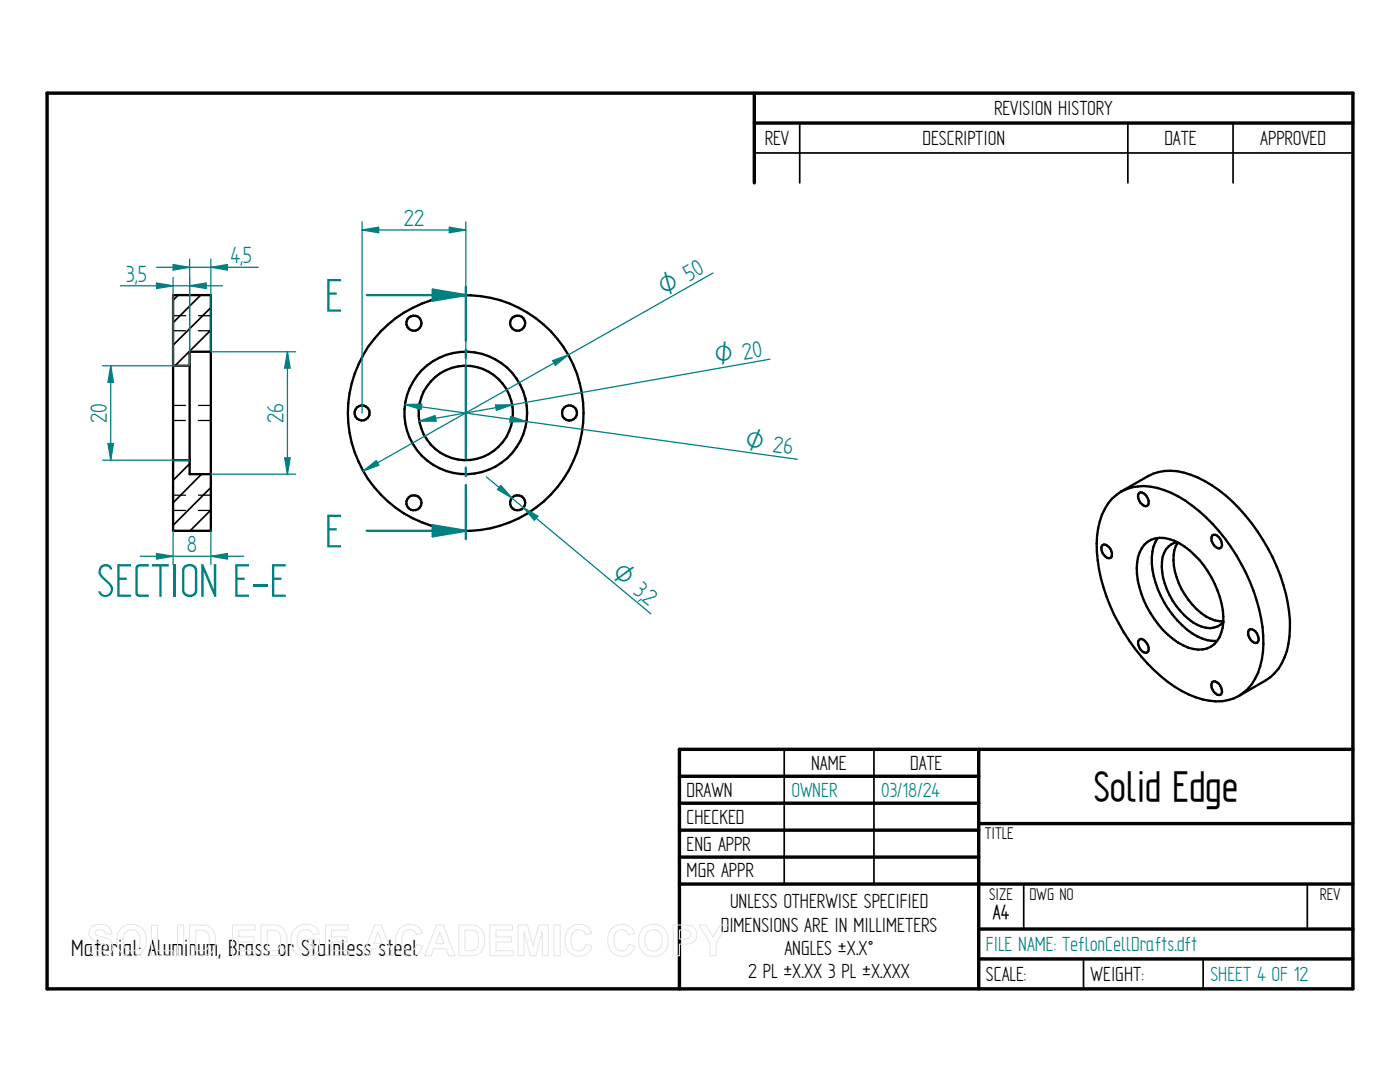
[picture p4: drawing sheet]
<svg xmlns="http://www.w3.org/2000/svg" width="279mm" height="216mm" viewBox="0 0 279 216" stroke-linecap="round" stroke-linejoin="round" font-family="sans-serif">
<g fill="none" stroke="#000" stroke-width=".68">
<path d="M9.4 18.6h260.6v178.7h-260.6zM150.5 18.6v17.9M150.5 24.6h119.5M135.6 154.9h59.7M195.3 149.5v47.8M270 149.5h-134.4v47.8M135.6 160.3h59.7M135.6 165.7h59.7M135.6 171h59.7M135.6 176.4h134.4M195.3 164.3h74.7M195.3 185.4h74.7"/>
<path d="M195.3 191.3h74.7"/>
</g>
<path d="M150.5 30.5h119.5M159.6 24.6v11.9M225.1 24.6v11.9M246.1 24.6v11.9M156.5 149.5v26.9M174.4 149.5v26.9M204.3 176.5v8.9M260.9 176.5v8.9M216.2 191.3v6M240.1 191.3v6" fill="none" stroke="#000" stroke-width=".34"/>
<g fill="none" stroke="#000" stroke-width=".47">
<path d="M223.7 98.1l5.4-3.1a10.8 10.8 0 0 1 10 .3 32.1 32.1 0 0 1 14 14.2 31.4 31.4 0 0 1 4.2 17.5 10.9 10.9 0 0 1-4.7 8.8l-5.3 3.1M223.7 98.1a10.8 10.8 0 0 1 10 .2 32.6 32.6 0 0 1 14 14.3 31.9 31.9 0 0 1 4.4 17.4 11.1 11.1 0 0 1-4.8 8.9M223.7 98.1a11.1 11.1 0 0 0-4.8 8.8 34.1 34.1 0 0 0 6.4 20.9 31.5 31.5 0 0 0 12 10.8 10.8 10.8 0 0 0 10 .3M227.3 98.4a1.41 1.41 0 0 1 1.8 1.1 .99 .99 0 0 1-.5 1.5 1.95 1.95 0 0 1-1.3-2.6zM220 108.8a1.53 1.53 0 0 1 1.9 1.6v.4a.61 .61 0 0 1-.9 .5 2.03 2.03 0 0 1-1-2.5zM228.4 108.7a5 5 0 0 1 6-.8 18.6 18.6 0 0 1 9.7 13.9 7.8 7.8 0 0 1-1.8 6.8 5.3 5.3 0 0 1-6.2 .2 18.8 18.8 0 0 1-9.2-15.5 7.1 7.1 0 0 1 1.5-4.6zM231.1 107.4a9.3 9.3 0 0 0-.8 7.6 19.2 19.2 0 0 0 8.7 12 7.2 7.2 0 0 0 3.9 .9M234.9 108.2a3.8 3.8 0 0 0-3 3.9 14.3 14.3 0 0 0 7 12.6 4 4 0 0 0 5.2-.6M235.1 108.2a7.8 7.8 0 0 0-.3 7 14.3 14.3 0 0 0 6.8 8.2l.8 .4 1.7 .2M241.9 106.8a1.32 1.32 0 0 1 1.8 1.1 .93 .93 0 0 1-.4 1.5 1.99 1.99 0 0 1-1.4-2.6zM227.3 127.7a.81 .81 0 0 1 1.3 .3 1.56 1.56 0 0 1 .3 2.2 1.69 1.69 0 0 1-1.8-1.9zM241.9 136.1a1.38 1.38 0 0 1 1.8 1.1 .9 .9 0 0 1-.4 1.5 1.95 1.95 0 0 1-1.4-2.6z"/>
<path d="M249.3 125.7a1.38 1.38 0 0 1 1.7 1.1 .95 .95 0 0 1-.4 1.5 2.02 2.02 0 0 1-1.3-2.6z"/>
<circle cx="82.6" cy="64.5" r="1.51"/>
<circle cx="103.3" cy="64.5" r="1.51"/>
<circle cx="72.2" cy="82.4" r="1.5"/>
<circle cx="92.9" cy="82.4" r="23.5"/>
<circle cx="93" cy="82.4" r="9.4"/>
<circle cx="93" cy="82.4" r="12.2"/>
<circle cx="113.6" cy="82.4" r="1.5"/>
<circle cx="82.6" cy="100.3" r="1.5"/>
<circle cx="103.3" cy="100.3" r="1.5"/>
</g>
<path d="M142.3 54.5l-69.8 39.5M72.5 94l2.6-2.1 .5 .9z" fill="none" stroke="#008080" stroke-width=".25"/>
<path d="M72.5 94l2.6-2.1 .5 .9z" fill="#008080"/>
<path d="M110.3 72l3.1-1.2-2.6 2.1z" fill="none" stroke="#008080" stroke-width=".25"/>
<path d="M110.3 72l3.1-1.2-2.6 2.1z" fill="#008080"/>
<path d="M153.7 71.7l-70 12.3M83.7 84l3.1-1.1 .2 1.1z" fill="none" stroke="#008080" stroke-width=".25"/>
<path d="M83.7 84l3.1-1.1 .2 1.1z" fill="#008080"/>
<path d="M98.9 80.8h3.3l-3.1 1.1z" fill="none" stroke="#008080" stroke-width=".25"/>
<path d="M98.9 80.8h3.3l-3.1 1.1z" fill="#008080"/>
<path d="M80.9 80.7l78.2 11M80.9 80.7l3.3-.1-.2 1.1z" fill="none" stroke="#008080" stroke-width=".25"/>
<path d="M80.9 80.7l3.3-.1-.2 1.1z" fill="#008080"/>
<path d="M101.9 83.1l3.2 1-3.4 .1z" fill="none" stroke="#008080" stroke-width=".25"/>
<path d="M101.9 83.1l3.2 1-3.4 .1z" fill="#008080"/>
<path d="M97.1 95.2l32.8 27.3M99.9 96.9l2.3 2.5-2.9-1.7z" fill="none" stroke="#008080" stroke-width=".25"/>
<path d="M99.9 96.9l2.3 2.5-2.9-1.7z" fill="#008080"/>
<path d="M104.5 101.3l2.9 1.7-.8 .8z" fill="none" stroke="#008080" stroke-width=".25"/>
<path d="M104.5 101.3l2.9 1.7-.8 .8z" fill="#008080"/>
<path d="M72.3 44.2v38.2M72.3 45.9l3.3-.6v1.1zM93 44.2v38.2" fill="none" stroke="#008080" stroke-width=".25"/>
<path d="M72.3 45.9l3.3-.6v1.1z" fill="#008080"/>
<path d="M89.7 45.3l3.3 .6-3.3 .5z" fill="none" stroke="#008080" stroke-width=".25"/>
<path d="M89.7 45.3l3.3 .6-3.3 .5z" fill="#008080"/>
<path d="M72.3 45.9h20.7" fill="none" stroke="#008080" stroke-width=".25"/>
<path d="M73.2 58.9h19.8v9.1M93 69.8v1.7M93 73.3v18.2M93 93.3v1.7M93 96.8v9.1" fill="none" stroke="#008080" stroke-width=".47"/>
<path d="M86.4 57.8l6.6 1.1-6.6 1.1z" fill="#008080"/>
<path d="M86.4 57.8l6.6 1.1-6.6 1.1zM73.2 105.9h19.8" fill="none" stroke="#008080" stroke-width=".47"/>
<path d="M86.4 104.8l6.6 1.1-6.6 1.1z" fill="#008080"/>
<path d="M93 57.2v1.7M86.4 104.8l6.6 1.1-6.6 1.1zM93 105.9v1.7" fill="none" stroke="#008080" stroke-width=".47"/>
<path d="M35.6 58.9l-1.1 1M40 58.9l-5.5 5.5M42.1 61.4l-7.6 7.5M42.1 65.9l-7.2 7.1M37.8 92.5l-3.3 3.3M40.2 94.6l-5.7 5.7M42.1 97.3l-7.6 7.5M42.1 101.8l-4.2 4.1" fill="none" stroke="#000" stroke-width=".34"/>
<path d="M34.5 58.9h7.6v47h-7.6zM34.5 73h3.3M42.1 70.2h-4.3v24.4h4.3M34.5 91.8h3.3" fill="none" stroke="#000" stroke-width=".47"/>
<path d="M34.5 66h2.5M34.5 63h2.5M39.6 66h2.5M39.6 63h2.5M34.5 98.8h2.5M34.5 83.9h2.5M34.5 80.9h2.5M39.6 83.9h2.5M39.6 98.8h2.5M39.6 80.9h2.5M34.5 101.9h2.5M39.6 101.9h2.5" fill="none" stroke="#000" stroke-width=".25"/>
<path d="M20.4 73h17.4M20.4 91.8h17.4M21.5 88.5h1.1l-.5 3.3z" fill="none" stroke="#008080" stroke-width=".25"/>
<path d="M21.5 88.5h1.1l-.5 3.3z" fill="#008080"/>
<path d="M22.1 73l.5 3.3h-1.1z" fill="none" stroke="#008080" stroke-width=".25"/>
<path d="M22.1 73l.5 3.3h-1.1z" fill="#008080"/>
<path d="M22.1 73v18.8M42.1 70.2h16.9M57.4 70.2l.5 3.2h-1.1zM42.1 94.6h16.9" fill="none" stroke="#008080" stroke-width=".25"/>
<path d="M57.4 70.2l.5 3.2h-1.1z" fill="#008080"/>
<path d="M56.8 91.4h1.1l-.5 3.2z" fill="none" stroke="#008080" stroke-width=".25"/>
<path d="M56.8 91.4h1.1l-.5 3.2z" fill="#008080"/>
<path d="M34.5 52.8l3.3 .5-3.3 .6zM37.8 51.7v18.5M42.1 51.7v18.5M57.4 70.2v24.4" fill="none" stroke="#008080" stroke-width=".25"/>
<path d="M34.5 52.8l3.3 .5-3.3 .6z" fill="#008080"/>
<path d="M42.1 53.3l3.3-.5v1.1z" fill="none" stroke="#008080" stroke-width=".25"/>
<path d="M42.1 53.3l3.3-.5v1.1z" fill="#008080"/>
<path d="M31.2 53.3h20.4M31.2 56.5l3.3 .5-3.3 .6zM34.5 55.4v17.6M37.8 55.4v17.6" fill="none" stroke="#008080" stroke-width=".25"/>
<path d="M31.2 56.5l3.3 .5-3.3 .6z" fill="#008080"/>
<path d="M37.8 57l3.3-.5v1.1z" fill="none" stroke="#008080" stroke-width=".25"/>
<path d="M37.8 57l3.3-.5v1.1z" fill="#008080"/>
<path d="M24 57h20.4M31.2 110.4l3.3 .6-3.3 .5zM34.5 105.9v6.7M42.1 105.9v6.7" fill="none" stroke="#008080" stroke-width=".25"/>
<path d="M31.2 110.4l3.3 .6-3.3 .5z" fill="#008080"/>
<path d="M42.1 111l3.3-.6v1.1z" fill="none" stroke="#008080" stroke-width=".25"/>
<path d="M42.1 111l3.3-.6v1.1z" fill="#008080"/>
<path d="M28 111h20.6" fill="none" stroke="#008080" stroke-width=".25"/>
<g fill="none" stroke="#e6e6e6" stroke-width=".21">
<path d="M18.1 185.1a2.83 2.83 0 0 1 3.9 .2l.3 1.1h-1.2a1.17 1.17 0 0 0-1-.9 1.17 1.17 0 0 0-1.2 .6l.2 .4 .4 .2a4.8 4.8 0 0 1 2.8 1.3 1.99 1.99 0 0 1-.2 2.1 1.99 1.99 0 0 1-2 .7 2.21 2.21 0 0 1-2.6-2l1.2-.2a1.35 1.35 0 0 0 1.2 1.2 1.35 1.35 0 0 0 1.4-.8 1.2 1.2 0 0 0-1.2-.9 2.31 2.31 0 0 1-2.4-1.9l.2-.6zM24.2 185.3a3 3 0 0 1 3.6-.5 3 3 0 0 1 1.4 3.4 2.96 2.96 0 0 1-3.5 2.6 2.96 2.96 0 0 1-2.4-3.6l.3-1.1zM25 186a1.74 1.74 0 0 1 2.1-.3 1.74 1.74 0 0 1 .9 1.9 1.76 1.76 0 0 1-1.7 2.2 1.76 1.76 0 0 1-1.7-2.2 2.35 2.35 0 0 1 .4-1.6zM30.2 184.7h1.3v5h3v1h-4.3zM35.4 184.6h1.3v6.1h-1.3zM37.8 184.6h2.3a2.63 2.63 0 0 1 2.9 3.1 2.58 2.58 0 0 1-2.8 3h-2.4zM39.1 185.6a2.69 2.69 0 0 1 2.3 .5 3.2 3.2 0 0 1-.2 3.4l-.6 .2h-1.5zM46.4 184.6h4.5v1h-3.3v1.3h3.1v1.1h-3.1v1.7h3.5v1h-4.7zM52.1 184.6h2.3a2.63 2.63 0 0 1 2.9 3.1 2.58 2.58 0 0 1-2.8 3h-2.4zM53.3 185.6a2.69 2.69 0 0 1 2.4 .5 3.2 3.2 0 0 1-.3 3.4l-.5 .2h-1.6zM58.9 185.2a3.1 3.1 0 0 1 4.5 .3l.3 .8-1.2 .2a1.7 1.7 0 0 0-2.1-.9 1.7 1.7 0 0 0-1.1 2 1.91 1.91 0 0 0 1 2 1.91 1.91 0 0 0 2.2-.4v-.8h-1.4v-1h2.7v2.5a3.7 3.7 0 0 1-5.2-.3 3.7 3.7 0 0 1 .3-4.4zM64.9 184.6h4.6v1h-3.3v1.3h3.1v1.1h-3.1v1.7h3.4v1h-4.7z"/>
<path d="M74.8 184.6h1.3l2.4 6.1h-1.3l-.6-1.4h-2.4l-.5 1.4h-1.3zM75.4 186l.9 2.3h-1.7zM79.7 185.3a2.67 2.67 0 0 1 4.6 .9l-1.2 .3a1.49 1.49 0 0 0-1.7-1 1.49 1.49 0 0 0-1.2 1.6 2.1 2.1 0 0 0 1.2 2.6 1.44 1.44 0 0 0 1.7-1.3l1.2 .4a2.75 2.75 0 0 1-3.2 1.9 2.75 2.75 0 0 1-2.1-3 3.5 3.5 0 0 1 .7-2.4zM87.1 184.6h1.4l2.3 6.1h-1.3l-.5-1.4h-2.4l-.5 1.4h-1.3zM87.8 186l.8 2.3h-1.7zM91.6 184.6h2.2a2.63 2.63 0 0 1 2.9 3.1 2.58 2.58 0 0 1-2.8 3h-2.3zM92.8 185.6a2.69 2.69 0 0 1 2.4 .5 3.2 3.2 0 0 1-.3 3.4l-.6 .2h-1.5zM97.7 184.6h4.6v1h-3.3v1.3h3.1v1.1h-3.1v1.7h3.4v1h-4.7zM103.4 184.6h1.9l1.1 4.2 1.1-4.2h1.9v6.1h-1.2v-4.8l-1.2 4.8h-1.2l-1.2-4.8v4.8h-1.2zM110.6 184.6h1.2v6.1h-1.2zM113.5 185.3a2.67 2.67 0 0 1 4.6 .9l-1.2 .3a1.49 1.49 0 0 0-1.7-1 1.49 1.49 0 0 0-1.2 1.6 2.1 2.1 0 0 0 1.2 2.6 1.44 1.44 0 0 0 1.7-1.3l1.2 .4a2.75 2.75 0 0 1-3.2 1.9 2.75 2.75 0 0 1-2.2-3 3.5 3.5 0 0 1 .8-2.4zM122.1 185.3a2.67 2.67 0 0 1 4.5 .9l-1.2 .3a1.49 1.49 0 0 0-1.7-1 1.49 1.49 0 0 0-1.2 1.6 2.1 2.1 0 0 0 1.2 2.6 1.44 1.44 0 0 0 1.8-1.3l1.2 .4a2.75 2.75 0 0 1-3.3 1.9 2.75 2.75 0 0 1-2.1-3 3.5 3.5 0 0 1 .8-2.4z"/>
<path d="M128.3 185.3a3 3 0 0 1 3.6-.5 3 3 0 0 1 1.4 3.4 2.96 2.96 0 0 1-3.4 2.6 2.96 2.96 0 0 1-2.4-3.6l.2-1.1zM129.2 186a1.74 1.74 0 0 1 2-.3 1.74 1.74 0 0 1 .9 1.9 1.76 1.76 0 0 1-1.7 2.2 1.76 1.76 0 0 1-1.7-2.2 2.35 2.35 0 0 1 .5-1.6zM134.4 184.6h2a2.3 2.3 0 0 1 2.5 .9 1.95 1.95 0 0 1-.2 2.1 1.95 1.95 0 0 1-1.9 .8h-1.2v2.3h-1.2zM135.6 185.6h.6a1.19 1.19 0 0 1 1.6 .9 1.11 1.11 0 0 1-1.5 .9h-.7zM139.5 184.6h1.4l1.4 2.4 1.4-2.4h1.4l-2.2 3.5v2.6h-1.2v-2.6z"/>
</g>
<g font-size="10.6" fill="#008080">
<text x="64.8" y="62.2">E</text>
<text x="64.8" y="109.2">E</text>
<text x="19.3" y="119.1">SECTION E-E</text>
</g>
<text font-size="9.5" x="218.3" y="159.9">Solid Edge</text>
<g font-size="5.3" fill="#008080">
<text x="80.6" y="45">22</text>
<text x="46" y="52.5">4,5</text>
<text x="25.2" y="56.2">3,5</text>
<text x="137.5" y="56.2" transform="rotate(-30 137.5 56.2)">50</text>
<text x="21.3" y="84.4" transform="rotate(-90 21.3 84.4)">20</text>
<text x="56.6" y="84.4" transform="rotate(-90 56.6 84.4)">26</text>
<text x="37.3" y="110.2">8</text>
<text x="128" y="119.8" transform="rotate(40 128 119.8)">2</text>
</g>
<text font-size="5.3" x="14.2" y="190.8">Material: Aluminum, Brass or Stainless steel</text>
<g font-size="5.1" fill="#008080">
<text x="132.6" y="59" transform="rotate(-29 132.6 59)">O</text>
<text x="142.9" y="72.7" transform="rotate(-10 142.9 72.7)">O 20</text>
<text x="148.6" y="89.3" transform="rotate(8 148.6 89.3)">O 26</text>
<text x="121.9" y="114.7" transform="rotate(40 121.9 114.7)">O 3,</text>
</g>
<g font-size="4.6">
<text x="198.4" y="22.9">REVISION HISTORY</text>
<text x="152.6" y="28.9">REV</text>
<text x="184.1" y="28.9">DESCRIPTION</text>
<text x="232.4" y="28.9">DATE</text>
<text x="251.5" y="28.9">APPROVED</text>
<text x="161.9" y="153.6">NAME</text>
<text x="181.7" y="153.6">DATE</text>
<text x="137" y="159">DRAWN</text>
<text x="137" y="164.3">CHECKED</text>
<text x="137" y="169.7">ENG APPR</text>
<text x="137" y="175.1">MGR APPR</text>
<text x="143.8" y="185.9">DIMENSIONS ARE IN MILLIMETERS</text>
<text x="145.7" y="181.2">UNLESS OTHERWISE SPECIFIED</text>
<text x="198.2" y="183.4">A4</text>
<text x="156.5" y="190.6">ANGLES ±X.X°</text>
<text x="149.3" y="195.2">2 PL ±X.XX 3 PL ±X.XXX</text>
<text x="196.8" y="195.7">SCALE:</text>
<text x="217.7" y="195.7">WEIGHT:</text>
</g>
<g font-size="4.6" fill="#008080">
<text x="157.9" y="159">OWNER</text>
<text x="175.9" y="159">03/18/24</text>
<text x="196.8" y="189.8">FILE NAME: TeflonCellDrafts.dft</text>
<text x="241.6" y="195.7">SHEET 4 OF 12</text>
</g>
<g font-size="3.8">
<text x="196.5" y="167.4">TITLE</text>
<text x="197.4" y="179.5">SIZE</text>
<text x="205.5" y="179.5">DWG NO</text>
<text x="263.4" y="179.5">REV</text>
</g>
</svg>
